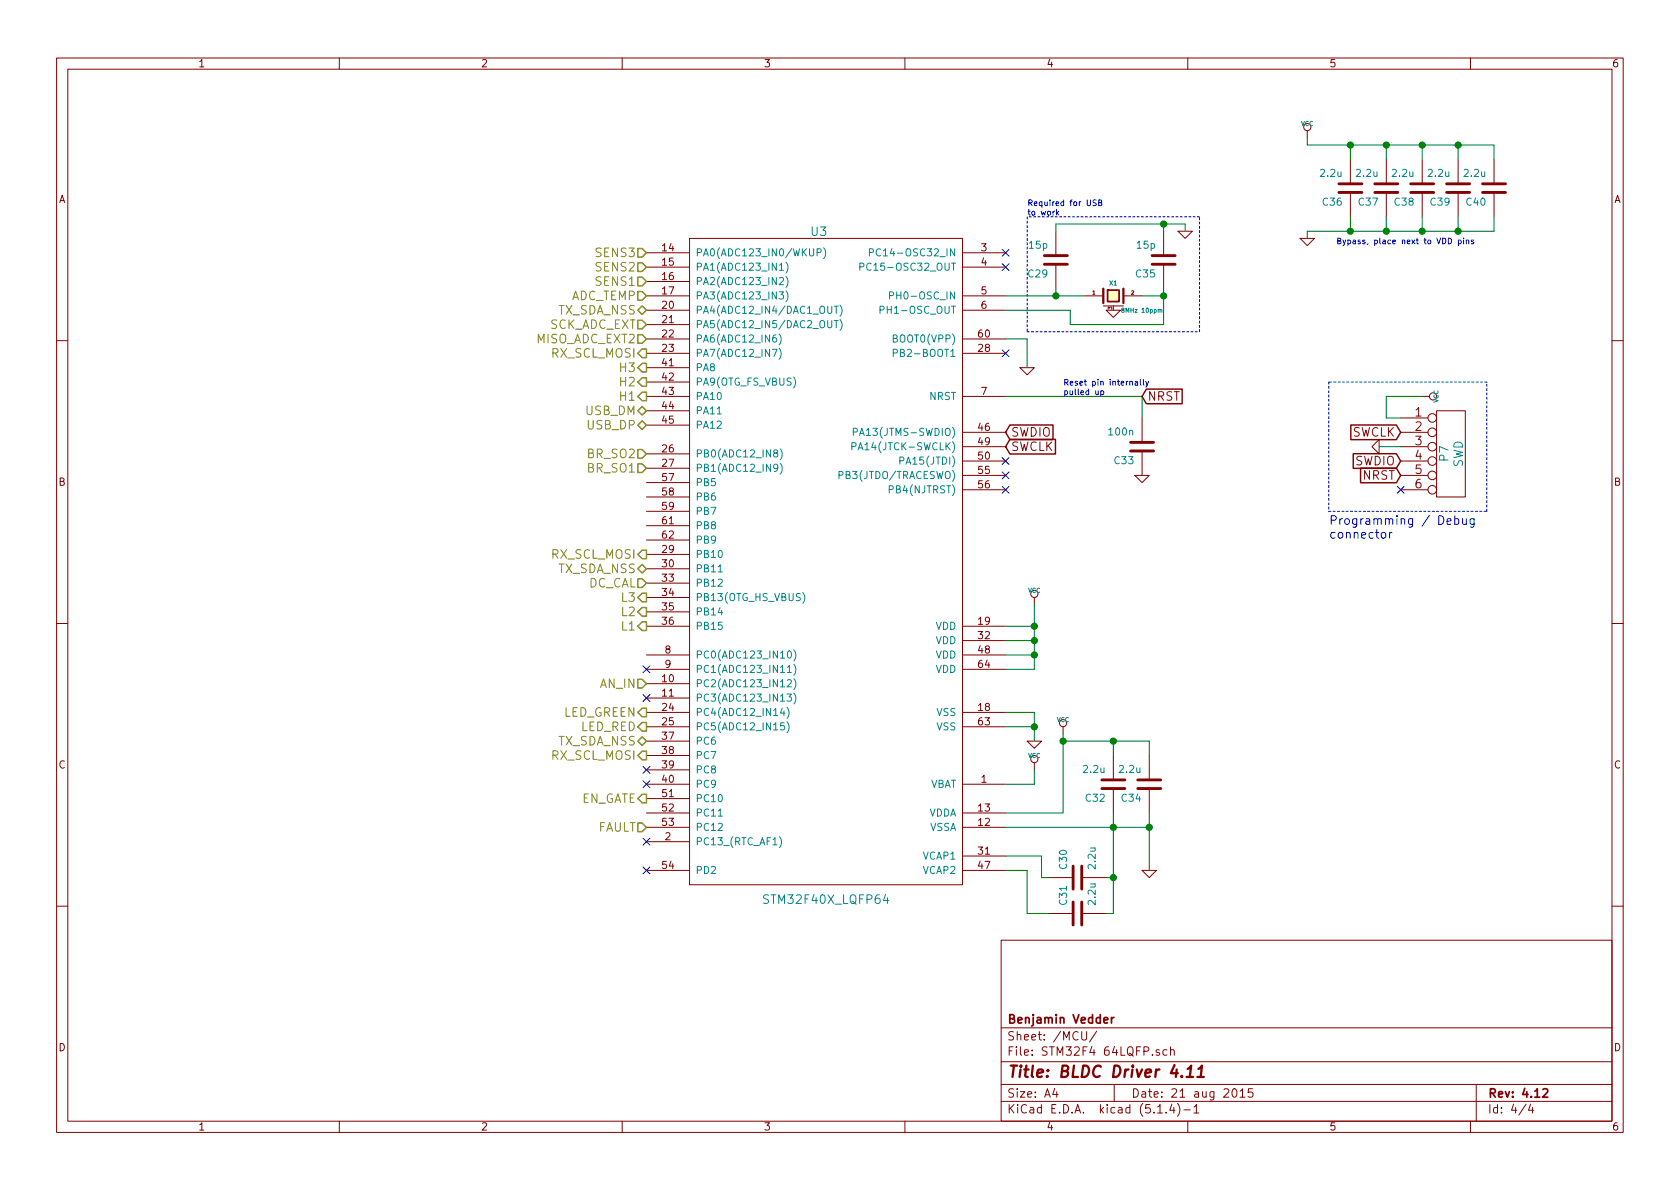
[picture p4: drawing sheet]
<svg xmlns="http://www.w3.org/2000/svg" width="297mm" height="210mm" viewBox="0 0 297 210" stroke-linecap="round" stroke-linejoin="round" font-family="sans-serif">
<g fill="none" stroke="#840000" stroke-width=".18">
<path d="M10 10.3h277v189.9h-277zM12 12.2h273v186.1h-273zM60 10.3v1.9M110 10.3v1.9M160 10.3v1.9M210 10.3v1.9M260 10.3v1.9M231.1 23.1v1.3M238.8 28.2v4.3M238.8 34v4.3M245.1 28.2v4.3M245.1 34v4.3"/>
<path d="M251.5 28.2v4.3M251.5 34v4.3M257.8 28.2v4.3M257.8 34v4.3M264.2 28.2v4.3M264.2 34v4.3M114.3 52.3h7.6M114.3 44.7h7.6M114.3 47.2h7.6M114.3 54.9h7.6M114.3 59.9h7.6M114.3 57.4h7.6"/>
<path d="M114.3 49.8h7.6M121.9 42.2h48.3v114.3h-48.3zM170.2 52.3h7.6M170.2 44.7h7.6M170.2 47.2h7.6M170.2 54.9h7.6M170.2 59.9h7.6M186.7 40.9v4.3M186.7 46.7v4.3M191.8 52.3h3.3M195.1 54.1h3.5M195.6 54.9h2.5l-1.3 1.2z"/>
<path d="M198.6 52.3h3.3M205.7 40.9v4.3M205.7 46.7v4.3M208.3 40.9h2.5l-1.3 1.3zM229.9 42.2h2.5l-1.3 1.2zM10 60.2h2M114.3 70.1h7.6M114.3 65h7.6M114.3 67.6h7.6M114.3 62.5h7.6M114.3 72.6h7.6M114.3 75.2h7.6"/>
<path d="M170.2 70.1h7.6M170.2 76.4h7.6M170.2 79h7.6M170.2 62.5h7.6M180.3 65h2.6l-1.3 1.3zM201.9 73.9v4.3M201.9 79.8v4.3M242.6 79l1.2-1.3v2.6zM247.6 73.9h4.9M247.6 76.4h4.9M247.6 79h4.9M251.5 70.1h1.2"/>
<path d="M254 72.6h5.1v15.3h-5.1zM285 60.2h2M114.3 93h7.6M114.3 95.5h7.6M114.3 80.3h7.6M114.3 82.8h7.6M114.3 85.3h7.6M114.3 87.9h7.6M114.3 98h7.6M114.3 90.4h7.6M170.2 81.5h7.6M170.2 84.1h7.6"/>
<path d="M170.2 86.6h7.6M200.7 84.1h2.5l-1.3 1.2zM247.6 81.5h4.9M247.6 84.1h4.9M247.6 86.6h4.9M10 110.3h2M114.3 115.8h7.6M114.3 118.4h7.6M114.3 100.6h7.6M114.3 103.1h7.6M114.3 105.7h7.6M114.3 108.2h7.6"/>
<path d="M114.3 110.7h7.6M170.2 115.8h7.6M170.2 118.4h7.6M170.2 113.3h7.6M170.2 110.7h7.6M182.9 105.7v1.2M285 110.3h2M114.3 138.7h7.6M114.3 120.9h7.6M114.3 123.4h7.6M114.3 128.5h7.6M114.3 126h7.6"/>
<path d="M114.3 131.1h7.6M114.3 133.6h7.6M114.3 136.1h7.6M170.2 138.7h7.6M170.2 128.5h7.6M170.2 126h7.6M181.6 131.1h2.5l-1.2 1.2zM182.9 134.9v1.2M188 128.5v1.3M196.8 133.6v4.3M196.8 139.4v4.4M203.2 133.6v4.3"/>
<path d="M203.2 139.4v4.4M114.3 148.8h7.6M114.3 141.2h7.6M114.3 146.3h7.6M114.3 143.8h7.6M114.3 153.9h7.6M170.2 151.4h7.6M170.2 146.3h7.6M170.2 143.8h7.6M170.2 153.9h7.6M185.4 155.2h4.3M191.3 155.2h4.3"/>
<path d="M201.9 153.9h2.6l-1.3 1.3zM10 160.2h2M177 166.3h108v32h-108zM185.4 161.5h4.3M191.3 161.5h4.3M285 160.2h2M60 198.3v1.9M110 198.3v1.9M160 198.3v1.9M177 194.8h108M177 191.8h108M177 187.8h108"/>
<path d="M177 181.8h108M186.5 192.5l-.4 1h1M186.8 193v1M191.3 182.4v1.2l.3 .3h.2l.3-.3v-1.2M193.9 182.3l-1.3 2M197 191.8v3M204.7 196.8h.8M205 185.7a.37 .37 0 0 0-.6 .1l.1 .2 .5 .2 .1 .1-.3 .3-.4-.1M206.2 196.7v.1M206.3 185.7l-.4-.1-.3 .3 .1 .6 .2 .1 .4-.1M207 185.7a.37 .37 0 0 1 .6 .1v.8M207 185.1v1.5"/>
<path d="M207.2 195.2l-.4 1.1h.9M207.5 195.8v1M208.2 195.1a1.71 1.71 0 0 1 0 2.3M209.3 196.3h1.2M210 198.3v1.9M211.1 195.8l.4-.5v1.5M211.1 196.8h.9M218 192.7l.2-.2a.8 .8 0 0 1 .5 .8 .8 .8 0 0 1-.5 .7l-.2-.1-.2-.4zM219.3 193l.4-.5v1.5M219.3 194h.8M221.5 192.5h-.7l-.1 .7 .2-.1 .5 .1 .1 .2v.5l-.2 .1-.6-.1M260 198.3v1.9"/>
<path d="M261 191.8v6.5M269.8 195.2l-1.2 2M270.6 195.2l-.3 1.1h.9M271 195.8v1"/>
<circle cx="231.1" cy="22.5" r=".63"/>
<circle cx="253.2" cy="76.4" r=".76"/>
<circle cx="253.2" cy="73.9" r=".76"/>
<circle cx="253.2" cy="79" r=".76"/>
<circle cx="253.4" cy="70.1" r=".63"/>
<circle cx="253.2" cy="84.1" r=".76"/>
<circle cx="253.2" cy="81.5" r=".76"/>
<circle cx="253.2" cy="86.6" r=".76"/>
<circle cx="182.9" cy="105" r=".63"/>
<circle cx="182.9" cy="134.2" r=".63"/>
<circle cx="188" cy="127.9" r=".63"/>
</g>
<path d="M195.8 51.3h2.1v2h-2.1zM196.5 179.9v1M197 179.9l-.5 .3M195.2 180.4l.7-.1-.1-.3-.4-.1-.2 .2v.7h.6M272.8 192.7l.2-.2h.4l.3 .5-1 1h1" fill="none" stroke="#840000" stroke-width=".3"/>
<path d="M195.1 51v2.6M198.6 51v2.6M209.8 190.4h1.1M210 189l.6-.6-.2 2M211.7 190.4h1.2M211.9 189l.6-.6-.2 2" fill="none" stroke="#840000" stroke-width=".41"/>
<path d="M195.8 51.3h2.1v2h-2.1z" fill="#ffffc2" stroke="#ffffc2" stroke-width=".18"/>
<g fill="none" stroke="#008484" stroke-width=".18">
<path d="M137.7 59a1.4 1.4 0 0 1 0 2M137.7 51.6h.8l-.4 .5 .4 .1-.1 .6-.5 .1-.2-.1M137.8 49.2l.5-.1 .2 .3v.2l-.8 .7h.8M137.8 47.8h.7M139 46.3a1.47 1.47 0 0 1 0 2M139 48.9a1.47 1.47 0 0 1 0 1.9M139 51.4a1.47 1.47 0 0 1 0 2M144.5 44.6h.6v-.5l-.1-.1h-.5v1.3M145.6 43.8a1.47 1.47 0 0 1 0 1.9M147.5 54.1h.7M147.5 56.7h.7M147.9 54.1v1.3"/>
<path d="M147.9 56.7v1.3M148.5 54a1.4 1.4 0 0 1 0 1.9M148.5 56.5a1.4 1.4 0 0 1 0 1.9M152 47.2l.6-.1 .2-.1-.1-.3-.2-.2h-.5v1.3M153.7 44.6h.6l.1-.5-.2-.1h-.5v1.3M155.6 54.8l.7-.1v-.4l-.2-.2h-.5v1.3M155.7 44.1a.6 .6 0 0 0-.8 .4 .6 .6 0 0 0 .6 .8l.2-.2M157.3 52.3l.6-.1 .1-.2-.1-.3-.1-.1h-.5v1.3M198.5 54.8l-.2-.1a.22 .22 0 0 1 .2-.2 .22 .22 0 0 1 .3 .2h-.1a.31 .31 0 0 0-.3 .2 .31 .31 0 0 0 0 .3 .23 .23 0 0 0 .3-.1 .23 .23 0 0 0-.1-.3M205.1 54.8l.1-.1 .2 .1v.4M126.8 73.2h.7M137.7 61.6a1.4 1.4 0 0 1 0 1.9"/>
<path d="M137.9 79.4a1.47 1.47 0 0 1 0 1.9M150.6 78.9l.7-.1v-.4l-.7-.1v1.2M150.9 76.4l.6-.1v-.4l-.1-.2h-.5v1.3M157.9 62.4l.7-.1v-.4l-.7-.1v1.2M137 80.1l-.2-.2 .1-.3 .4-.1 .2 .2v.3l-.6 .2-.1 .1v.3l.2 .2h.4l.1-.2v-.4l-.2-.1M137.5 82.6l-.2 .3-.4-.1-.1-.2v-.3l.2-.2h.3l.2 .2a.88 .88 0 0 1-.2 1l-.4 .1M137.9 81.9a1.47 1.47 0 0 1 0 1.9M148.3 84h.6l.1-.5-.2-.1h-.5v1.2M159.1 81.5l.7-.1v-.5l-.2-.1h-.5v1.3M127 101.1h.7M139.2 118l.4-.4v1.3M139.2 118.9h.7"/>
<path d="M139.3 115.2l.2-.1a.69 .69 0 0 1 .4 .6 .69 .69 0 0 1-.4 .7l-.2-.1-.1-.4zM140.4 114.9a1.47 1.47 0 0 1 0 2M140.4 117.5a1.47 1.47 0 0 1 0 1.9M141.9 104.8a1.47 1.47 0 0 1 0 1.9M138.3 125.2l-.3 .9h.8M138.6 125.7v.8M138.7 127.8h-.7v.6l.5-.1 .2 .2v.3l-.2 .3-.5-.1M139.1 122.7h.8l-.4 .5 .4 .1v.6l-.2 .1-.6-.1M139.1 125.1a1.4 1.4 0 0 1 0 1.9M139.1 127.6a1.4 1.4 0 0 1 0 2M139.2 120.3l.5-.1 .2 .3v.2l-.8 .8h.8M140.4 120a1.47 1.47 0 0 1 0 1.9"/>
<path d="M140.4 122.5a1.47 1.47 0 0 1 0 2M127 144.3h.7M137.8 147.9a1.47 1.47 0 0 1 0 2"/>
</g>
<g fill="none" stroke="#840000" stroke-width=".51">
<path d="M236.7 32.5h4.1M236.7 34h4.1M243.1 32.5h4M243.1 34h4M249.4 32.5h4.1M249.4 34h4.1M255.8 32.5h4M255.8 34h4M262.1 32.5h4.1M262.1 34h4.1M184.7 45.2h4M184.7 46.7h4"/>
<path d="M203.7 45.2h4.1M203.7 46.7h4.1M199.9 78.2h4.1M199.9 79.8h4.1M194.8 137.9h4.1M194.8 139.4h4.1M201.2 137.9h4M201.2 139.4h4M189.7 153.2v4M189.7 159.5v4.1M191.3 153.2v4M191.3 159.5v4.1"/>
</g>
<path d="M181.6 38.3v20.4M212.1 38.3h-30.5M181.6 58.7h30.5M212.1 58.7v-20.4M234.9 67.6v22.8M262.9 67.6h-28M234.9 90.4h28M262.9 90.4v-22.8" fill="none" stroke="#0000c2" stroke-width=".18" stroke-dasharray=".4 .4"/>
<g fill="none" stroke="#008400" stroke-width=".18">
<path d="M205.7 39.6v1.3M231.1 24.4v1.2h33.1v2.6M238.8 25.6v2.6M238.8 38.3v2.6M245.1 25.6v2.6M245.1 38.3v2.6M251.5 25.6v2.6M251.5 38.3v2.6M257.8 25.6v2.6M257.8 38.3v2.6M264.2 38.3v2.6h-33.1v1.3M177.8 52.3h14"/>
<path d="M177.8 59.9h3.8v5.1M186.7 40.9v-1.3h22.8v1.3M186.7 51v1.3M201.9 52.3h3.8M205.7 51v6.4h-16.5v-2.5h-11.4M177.8 70.1h24.1v3.8M243.8 79h3.8M251.5 70.1h-6.4v3.8h2.5M177.8 115.8h5.1M177.8 113.3h5.1M177.8 110.7h5.1M182.9 106.9v11.5h-5.1"/>
<path d="M177.8 126h5.1v5.1M177.8 128.5h5.1M182.9 136.1v2.6h-5.1M188 129.8v14h-10.2M188 131.1h15.2v2.5M196.8 131.1v2.5M177.8 146.3h25.4M177.8 153.9h3.8v7.6h3.8M177.8 151.4h6.3v3.8h1.3M195.6 155.2h1.2M196.8 143.8v17.7h-1.2M203.2 143.8v10.1"/>
</g>
<g fill="none" stroke="#848400" stroke-width=".25">
<path d="M112.8 43.9h.7l.8 .8-.8 .8h-.7zM112.8 46.5h.7l.8 .7-.8 .8h-.7zM112.8 49h.7l.8 .8-.8 .7h-.7zM112.8 59.2h.7l.8 .7-.8 .8h-.7zM112.8 51.6h.7l.8 .7-.8 .8h-.7zM112.8 54.9l.7-.8 .8 .8-.8 .7zM112.8 56.6h.7l.8 .8-.8 .8h-.7zM112.8 79.5h.7l.8 .8-.8 .7h-.7zM112.8 72.6l.7-.7 .8 .7-.8 .8zM112.8 75.2l.7-.8 .8 .8-.8 .7zM112.8 62.5l.7-.8h.8v1.5h-.8zM113.5 64.3h.8v1.5h-.8l-.7-.8z"/>
<path d="M113.5 66.8h.8v1.5h-.8l-.7-.7zM113.5 69.3h.8v1.6h-.8l-.7-.8zM112.8 82h.7l.8 .8-.8 .8h-.7zM113.5 97.3h.8v1.5h-.8l-.7-.8zM112.8 102.4h.7l.8 .7-.8 .8h-.7zM112.8 100.6l.7-.8 .8 .8-.8 .7zM112.8 108.2l.7-.8h.8v1.6h-.8zM113.5 104.9h.8v1.5h-.8l-.7-.7zM113.5 110h.8v1.5h-.8l-.7-.8zM112.8 120.1h.7l.8 .8-.8 .8h-.7zM112.8 126l.7-.8h.8v1.5h-.8zM112.8 131.1l.7-.8 .8 .8-.8 .7z"/>
<path d="M113.5 132.8h.8v1.6h-.8l-.7-.8zM113.5 127.8h.8v1.5h-.8l-.7-.8zM112.8 141.2l.7-.7h.8v1.5h-.8zM112.8 145.5h.7l.8 .8-.8 .8h-.7z"/>
</g>
<path d="M178.6 75.2h7.6v2.5h-7.6l-.8-1.3zM178.6 77.7h8v2.6h-8l-.8-1.3zM202.7 68.8h6.3v2.6h-6.3l-.8-1.3zM238.8 75.2h8.1l.7 1.2-.7 1.3h-8.1zM239.3 80.2h7.6l.7 1.3-.7 1.3h-7.6zM240.6 82.8h6.3l.7 1.3-.7 1.3h-6.3z" fill="none" stroke="#840000" stroke-width=".25"/>
<g fill="none" stroke="#0000c2" stroke-width=".18">
<path d="M186.8 37v1M186.9 37.6l.3 .4M187.2 37.4l-.4 .3M193.8 35.4h-.5a.42 .42 0 0 0 .5 .6l-.1 .3h-.5M194.3 35.8h.4v-.4h-.4v1h.3l.2-.4-.2-.2M256.1 42.1a.51 .51 0 0 1 .5 .5 .51 .51 0 0 1-.5 .5zM257.9 42.5l.2-.1 .2 .2-.1 .5h-.3M257.9 42.4v1.1M258.8 42.1v.1M258.8 42.4v.7M259.3 42.5h.4v.6M259.3 42.4v.7"/>
<path d="M260.5 42.5l-.2-.1-.2 .2 .1 .1 .3 .1v.3h-.4M193.7 69.1l.1 .6h.4M194.2 69.1v.7M194.6 69.2l.3-.1 .2 .2-.1 .4h-.4M194.6 69.1v1M200.7 67.5h.4v.6M201.1 67.7h-.3l-.1 .2 .1 .2h.3M201.6 67.1v.9l.2 .1M202.2 67.1v.9l.1 .1M202.6 67.4l.2 .7M203.1 67.4l-.4 .9-.1 .1M244.3 94.3l.2-.1 .5 .1v.6l-.1 .2-.4 .1-.2-.2z"/>
<path d="M245.7 94.2v1M246.1 94.2h-.3l-.1 .2M255.9 92.2l.7-.1-.1-.3-.4-.1-.2 .2v.8h.6M257.2 91.8l.5-.1 .2 .1v.8a.48 .48 0 0 1-.7 .1M257.2 91.2v1.5M258.6 91.7v.8a.37 .37 0 0 0 .3 .2 .37 .37 0 0 0 .4-.1M259.3 91.7v1M260.6 91.7v1.2l-.3 .3h-.3M260.6 91.8l-.4-.1-.2 .1v.8a.48 .48 0 0 0 .6 .1"/>
</g>
<g fill="#008400" stroke="#008400" stroke-width=".25">
<circle cx="205.7" cy="52.3" r=".51"/>
<circle cx="203.2" cy="146.3" r=".51"/>
<circle cx="196.9" cy="131.1" r=".51"/>
<circle cx="188" cy="131.1" r=".51"/>
<circle cx="196.9" cy="155.2" r=".51"/>
<circle cx="257.8" cy="40.9" r=".51"/>
<circle cx="251.5" cy="40.9" r=".51"/>
<circle cx="245.1" cy="40.9" r=".51"/>
<circle cx="238.8" cy="40.9" r=".51"/>
<circle cx="245.1" cy="25.6" r=".51"/>
<circle cx="186.7" cy="52.3" r=".51"/>
<circle cx="238.8" cy="25.6" r=".51"/>
<circle cx="182.9" cy="110.7" r=".51"/>
<circle cx="182.9" cy="113.3" r=".51"/>
<circle cx="182.9" cy="115.8" r=".51"/>
<circle cx="205.7" cy="39.6" r=".51"/>
<circle cx="182.9" cy="128.5" r=".51"/>
<circle cx="257.8" cy="25.6" r=".51"/>
<circle cx="251.5" cy="25.6" r=".51"/>
<circle cx="196.9" cy="146.3" r=".51"/>
</g>
<g fill="none" stroke="#000084" stroke-width=".18">
<path d="M177.2 44.1l1.2 1.2M177.2 46.6l1.2 1.2M178.4 44.1l-1.2 1.2M178.4 46.6l-1.2 1.2M177.2 61.9l1.2 1.2M178.4 61.9l-1.2 1.2M177.2 80.9l1.2 1.2M177.2 86l1.2 1.2M177.2 83.5l1.2 1.2M178.4 80.9l-1.2 1.2M178.4 86l-1.2 1.2M178.4 83.5l-1.2 1.2"/>
<path d="M247 86l1.3 1.2M248.3 86l-1.3 1.2M113.7 117.7l1.2 1.3M114.9 117.7l-1.2 1.3M113.7 122.8l1.2 1.2M113.7 135.5l1.2 1.2M113.7 138.1l1.2 1.2M114.9 122.8l-1.2 1.2M114.9 135.5l-1.2 1.2M114.9 138.1l-1.2 1.2M113.7 153.3l1.2 1.2M113.7 148.2l1.2 1.2"/>
<path d="M114.9 153.3l-1.2 1.2M114.9 148.2l-1.2 1.2"/>
</g>
<text font-size="2.8" fill="#840000" x="178" y="190.5">Title: BLDC Driver 4.11</text>
<g font-size="2.1" fill="#008484">
<text x="143.4" y="41.7">U3</text>
<text x="256.1" y="81.5" transform="rotate(-90 256.1 81.5)">P7</text>
<text x="258.6" y="82.7" transform="rotate(-90 258.6 82.7)">SWD</text>
<text x="135.5" y="159.8">STM32F40X_LQFP64</text>
</g>
<g font-size="2.1" fill="#848400">
<text x="105.6" y="45.5">SENS3</text>
<text x="100.8" y="53.1">ADC_TEMP</text>
<text x="105.6" y="48">SENS2</text>
<text x="105.6" y="50.5">SENS1</text>
<text x="97" y="58.2">SCK_ADC_EXT</text>
<text x="98.6" y="55.6">TX_SDA_NSS</text>
<text x="94.8" y="60.7">MISO_ADC_EXT2</text>
<text x="97.5" y="63.2">RX_SCL_MOSI</text>
<text x="109.8" y="65.8">H3</text>
<text x="109.8" y="68.3">H2</text>
<text x="109.8" y="70.9">H1</text>
<text x="103.6" y="73.4">USB_DM</text>
<text x="103.9" y="75.9">USB_DP</text>
<text x="104" y="83.6">BR_SO1</text>
<text x="104" y="81">BR_SO2</text>
<text x="97.5" y="98.8">RX_SCL_MOSI</text>
<text x="98.6" y="101.3">TX_SDA_NSS</text>
<text x="103.9" y="103.9">DC_CAL</text>
<text x="110" y="106.4">L3</text>
<text x="110" y="109">L2</text>
<text x="110" y="111.5">L1</text>
<text x="106.1" y="121.7">AN_IN</text>
<text x="98.6" y="131.8">TX_SDA_NSS</text>
<text x="99.5" y="126.7">LED_GREEN</text>
<text x="102.6" y="129.3">LED_RED</text>
<text x="97.5" y="134.4">RX_SCL_MOSI</text>
<text x="102.5" y="142">EN_GATE</text>
<text x="105.6" y="147.1">FAULT</text>
</g>
<g font-size="2.1" fill="#840000">
<text x="202.8" y="70.9">NRST</text>
<text x="178.7" y="77.2">SWDIO</text>
<text x="239" y="77.2">SWCLK</text>
<text x="250.2" y="73.7">1</text>
<text x="250.2" y="76.2">2</text>
<text x="178.7" y="79.8">SWCLK</text>
<text x="239.5" y="82.3">SWDIO</text>
<text x="250.2" y="78.7">3</text>
<text x="250.2" y="81.3">4</text>
<text x="250.2" y="83.8">5</text>
<text x="241" y="84.8">NRST</text>
<text x="250.2" y="86.4">6</text>
<text x="178" y="184">Sheet: /MCU/</text>
<text x="178" y="181">Benjamin Vedder</text>
<text x="178" y="186.7">File: STM32F4 64LQFP.sch</text>
<text x="178" y="196.9">KiCad E.D.A. kicad (5.1.4)-1</text>
<text x="178" y="194.1">Size: A4</text>
<text x="200" y="194.1">Date: 21 aug 2015</text>
<text x="263" y="194.1">Rev: 4.12</text>
<text x="263" y="196.9">Id: 4/4</text>
</g>
<g font-size="2.1" fill="#0000c2">
<text x="234.9" y="92.8">Programming / Debug</text>
<text x="234.9" y="95.2">connector</text>
</g>
<g font-size="1.8" fill="#840000">
<text x="35" y="11.9">1</text>
<text x="85" y="11.9">2</text>
<text x="135" y="11.9">3</text>
<text x="185" y="11.9">4</text>
<text x="235" y="11.9">5</text>
<text x="285" y="11.9">6</text>
<text x="10.4" y="35.9">A</text>
<text x="285.4" y="35.9">A</text>
<text x="117.1" y="44.4">14</text>
<text x="117.1" y="47">15</text>
<text x="173.5" y="44.4">3</text>
<text x="173.5" y="47">4</text>
<text x="117.1" y="49.5">16</text>
<text x="117.1" y="52.1">17</text>
<text x="173.5" y="52.1">5</text>
<text x="117.1" y="54.6">20</text>
<text x="117.1" y="57.1">21</text>
<text x="117.1" y="59.7">22</text>
<text x="173" y="59.7">60</text>
<text x="173.5" y="54.6">6</text>
<text x="117.1" y="64.8">41</text>
<text x="117.1" y="62.2">23</text>
<text x="173" y="62.2">28</text>
<text x="117.1" y="67.3">42</text>
<text x="117.1" y="69.8">43</text>
<text x="173.5" y="69.8">7</text>
<text x="117.1" y="72.4">44</text>
<text x="117.1" y="74.9">45</text>
<text x="173" y="76.2">46</text>
<text x="117.1" y="80">26</text>
<text x="117.1" y="82.5">27</text>
<text x="173" y="81.3">50</text>
<text x="173" y="83.8">55</text>
<text x="173" y="78.7">49</text>
<text x="10.4" y="85.9">B</text>
<text x="117.1" y="85.1">57</text>
<text x="117.1" y="87.6">58</text>
<text x="173" y="86.4">56</text>
<text x="285.4" y="85.9">B</text>
<text x="117.1" y="92.7">61</text>
<text x="117.1" y="95.2">62</text>
<text x="117.1" y="90.2">59</text>
<text x="117.1" y="100.3">30</text>
<text x="117.1" y="97.8">29</text>
<text x="117.1" y="102.9">33</text>
<text x="117.1" y="105.4">34</text>
<text x="117.1" y="107.9">35</text>
<text x="117.1" y="110.5">36</text>
<text x="173" y="113">32</text>
<text x="173" y="110.5">19</text>
<text x="117.6" y="115.6">8</text>
<text x="117.6" y="118.1">9</text>
<text x="173" y="118.1">64</text>
<text x="173" y="115.6">48</text>
<text x="117.1" y="120.6">10</text>
<text x="117.1" y="123.2">11</text>
<text x="117.1" y="125.7">24</text>
<text x="173" y="125.7">18</text>
<text x="117.1" y="128.3">25</text>
<text x="117.1" y="130.8">37</text>
<text x="173" y="128.3">63</text>
<text x="10.4" y="135.9">C</text>
<text x="117.1" y="133.3">38</text>
<text x="117.1" y="135.9">39</text>
<text x="285.4" y="135.9">C</text>
<text x="117.1" y="138.4">40</text>
<text x="117.1" y="141">51</text>
<text x="117.1" y="143.5">52</text>
<text x="173" y="143.5">13</text>
<text x="173.5" y="138.4">1</text>
<text x="117.1" y="146">53</text>
<text x="117.6" y="148.6">2</text>
<text x="173" y="146">12</text>
<text x="117.1" y="153.7">54</text>
<text x="173" y="151.1">31</text>
<text x="173" y="153.7">47</text>
<text x="10.4" y="185.9">D</text>
<text x="285.4" y="185.9">D</text>
<text x="35" y="199.9">1</text>
<text x="85" y="199.9">2</text>
<text x="135" y="199.9">3</text>
<text x="185" y="199.9">4</text>
<text x="235" y="199.9">5</text>
<text x="285" y="199.9">6</text>
</g>
<g font-size="1.8" fill="#008484">
<text x="233.6" y="31.3">2.2u</text>
<text x="239.9" y="31.3">2.2u</text>
<text x="246.3" y="31.3">2.2u</text>
<text x="252.6" y="31.3">2.2u</text>
<text x="259" y="31.3">2.2u</text>
<text x="233.9" y="36.4">C36</text>
<text x="240.3" y="36.4">C37</text>
<text x="246.6" y="36.4">C38</text>
<text x="253" y="36.4">C39</text>
<text x="259.3" y="36.4">C40</text>
<text x="122.9" y="45.3">PA0(ADC123_IN0/WKUP)</text>
<text x="122.9" y="47.9">PA1(ADC123_IN1)</text>
<text x="153.6" y="47.9">PC15-OSC32_OUT</text>
<text x="155.6" y="45.3">PC14-OSC32_IN</text>
<text x="182" y="44">15p</text>
<text x="201.1" y="44">15p</text>
<text x="122.9" y="50.4">PA2(ADC123_IN2)</text>
<text x="122.9" y="53">PA3(ADC123_IN3)</text>
<text x="158.5" y="53">PH0-OSC_IN</text>
<text x="181.9" y="49.1">C29</text>
<text x="200.9" y="49.1">C35</text>
<text x="122.9" y="55.5">PA4(ADC12_IN4/DAC1_OUT)</text>
<text x="122.9" y="58">PA5(ADC12_IN5/DAC2_OUT)</text>
<text x="156.6" y="55.5">PH1-OSC_OUT</text>
<text x="122.9" y="65.7">PA8</text>
<text x="122.9" y="60.6">PA6(ADC12_IN6)</text>
<text x="122.9" y="63.1">PA7(ADC12_IN7)</text>
<text x="158.3" y="60.6">BOOT0(VPP)</text>
<text x="159" y="63.1">PB2-BOOT1</text>
<text x="122.9" y="68.2">PA9(OTG_FS_VBUS)</text>
<text x="122.9" y="70.7">PA10</text>
<text x="164.3" y="70.7">NRST</text>
<text x="122.9" y="73.3">PA11</text>
<text x="122.9" y="75.8">PA12</text>
<text x="152.3" y="77.1">PA13(JTMS-SWDIO)</text>
<text x="196.2" y="77">100n</text>
<text x="122.9" y="80.9">PB0(ADC12_IN8)</text>
<text x="122.9" y="83.4">PB1(ADC12_IN9)</text>
<text x="151.9" y="79.6">PA14(JTCK-SWCLK)</text>
<text x="159.7" y="82.2">PA15(JTDI)</text>
<text x="197.1" y="82.1">C33</text>
<text x="122.9" y="86">PB5</text>
<text x="122.9" y="88.5">PB6</text>
<text x="149" y="84.7">PB3(JTDO/TRACESWO)</text>
<text x="157.7" y="87.2">PB4(NJTRST)</text>
<text x="122.9" y="93.6">PB8</text>
<text x="122.9" y="91.1">PB7</text>
<text x="122.9" y="101.2">PB11</text>
<text x="122.9" y="96.1">PB9</text>
<text x="122.9" y="98.7">PB10</text>
<text x="122.9" y="103.8">PB12</text>
<text x="122.9" y="106.3">PB13(OTG_HS_VBUS)</text>
<text x="122.9" y="108.8">PB14</text>
<text x="122.9" y="111.4">PB15</text>
<text x="165.4" y="113.9">VDD</text>
<text x="165.4" y="111.4">VDD</text>
<text x="122.9" y="116.5">PC0(ADC123_IN10)</text>
<text x="122.9" y="119">PC1(ADC123_IN11)</text>
<text x="165.4" y="119">VDD</text>
<text x="165.4" y="116.5">VDD</text>
<text x="122.9" y="121.5">PC2(ADC123_IN12)</text>
<text x="122.9" y="124.1">PC3(ADC123_IN13)</text>
<text x="122.9" y="126.6">PC4(ADC12_IN14)</text>
<text x="122.9" y="129.2">PC5(ADC12_IN15)</text>
<text x="122.9" y="131.7">PC6</text>
<text x="165.6" y="129.2">VSS</text>
<text x="165.6" y="126.6">VSS</text>
<text x="122.9" y="134.2">PC7</text>
<text x="122.9" y="136.8">PC8</text>
<text x="191.7" y="136.7">2.2u</text>
<text x="198" y="136.7">2.2u</text>
<text x="122.9" y="139.3">PC9</text>
<text x="122.9" y="141.9">PC10</text>
<text x="164.3" y="139.3">VBAT</text>
<text x="192" y="141.8">C32</text>
<text x="198.4" y="141.8">C34</text>
<text x="122.9" y="149.5">PC13_(RTC_AF1)</text>
<text x="122.9" y="144.4">PC11</text>
<text x="122.9" y="146.9">PC12</text>
<text x="164.2" y="144.4">VDDA</text>
<text x="164.3" y="146.9">VSSA</text>
<text x="122.9" y="154.6">PD2</text>
<text x="163.3" y="152">VCAP1</text>
<text x="163.3" y="154.6">VCAP2</text>
<text x="188.6" y="153.6" transform="rotate(-90 188.6 153.6)">C30</text>
<text x="193.7" y="153.5" transform="rotate(-90 193.7 153.5)">2.2u</text>
<text x="188.6" y="160" transform="rotate(-90 188.6 160)">C31</text>
<text x="193.7" y="159.9" transform="rotate(-90 193.7 159.9)">2.2u</text>
</g>
<g font-size="1.4" fill="#0000c2">
<text x="181.6" y="36.4">Required for USB</text>
<text x="181.6" y="38.1">to work</text>
<text x="236.2" y="43.2">Bypass, place next to VDD pins</text>
<text x="188" y="68.2">Reset pin internally</text>
<text x="188" y="69.8">pulled up</text>
</g>
<g font-size="1.1" fill="#008484">
<text x="230" y="22.3">VCC</text>
<text x="196.2" y="50.5">X1</text>
<text x="198.7" y="55.3">8MHz 10ppm</text>
<text x="254.3" y="71.2" transform="rotate(-90 254.3 71.2)">VCC</text>
<text x="181.8" y="104.8">VCC</text>
<text x="186.8" y="127.7">VCC</text>
<text x="181.8" y="134">VCC</text>
</g>
<g font-size=".9" fill="#840000">
<text x="193.2" y="52.1">1</text>
<text x="200.1" y="52.1">2</text>
<text x="196.6" y="54.7" transform="rotate(-90 196.6 54.7)">3</text>
</g>
</svg>
